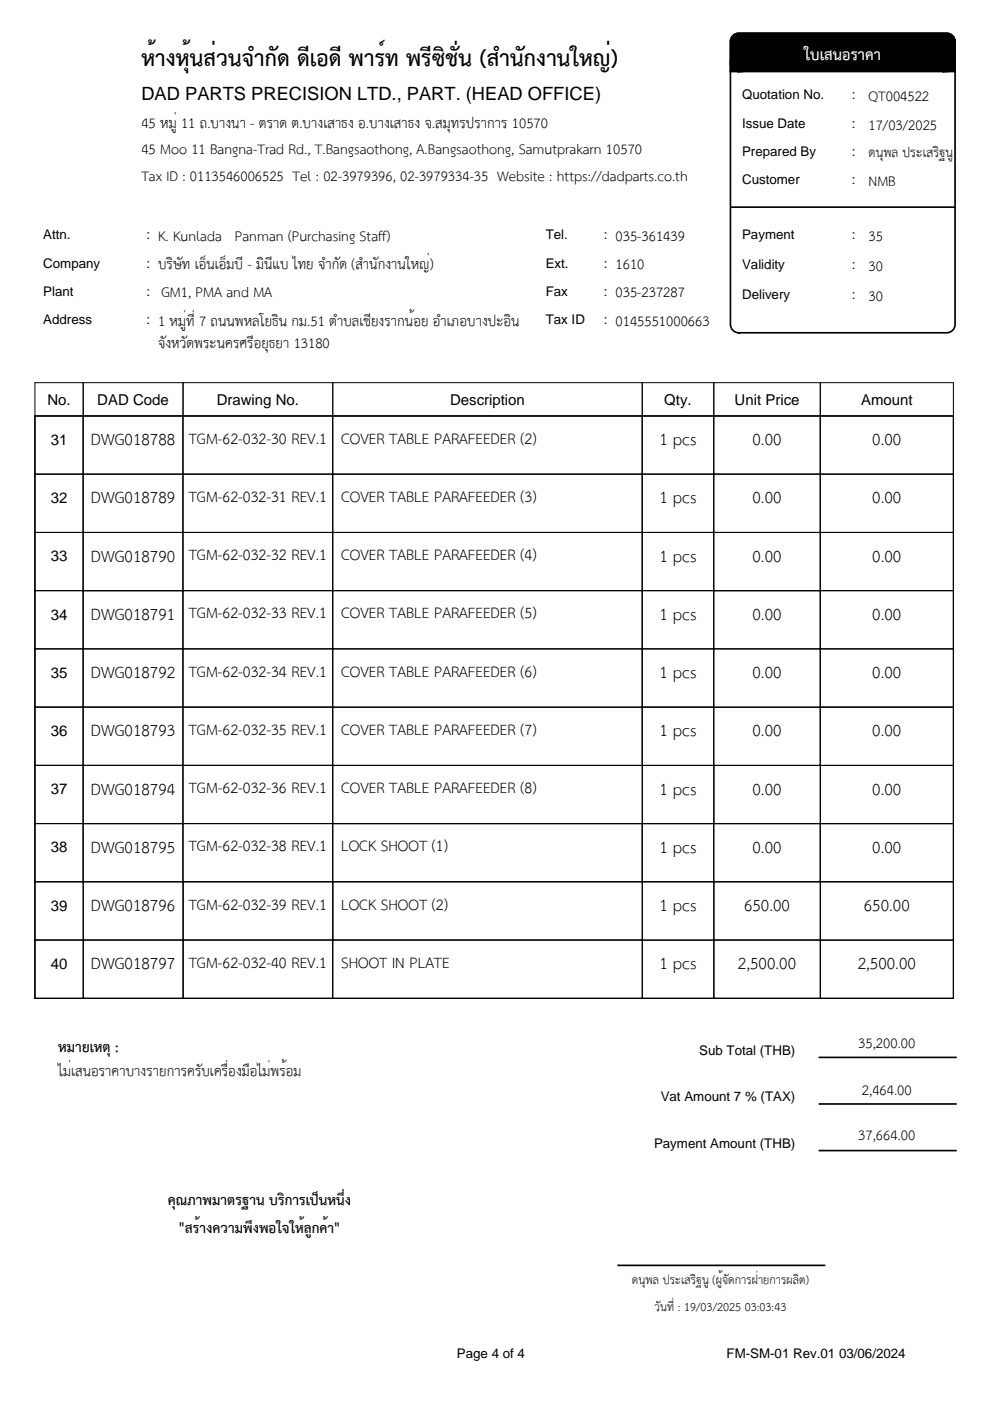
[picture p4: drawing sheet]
<svg xmlns="http://www.w3.org/2000/svg" width="210mm" height="297mm" viewBox="0 0 210 297" stroke-linecap="round" stroke-linejoin="round" font-family="sans-serif">
<path d="M7.4 88.2h10.2v12.3h-10.2z" fill="none" stroke="#000" stroke-width=".21"/>
<path d="M17.6 88.2h21.2v12.3h-21.2z" fill="#fff"/>
<path d="M17.6 88.2h21.2v12.3h-21.2z" fill="none" stroke="#000" stroke-width=".21"/>
<path d="M38.8 88.2h31.8v12.3h-31.8z" fill="#fff"/>
<path d="M38.8 88.2h31.8v12.3h-31.8z" fill="none" stroke="#000" stroke-width=".21"/>
<path d="M70.6 88.2h65.6v12.3h-65.6z" fill="#fff"/>
<path d="M70.6 88.2h65.6v12.3h-65.6z" fill="none" stroke="#000" stroke-width=".21"/>
<path d="M136.2 88.2h15.1v12.3h-15.1z" fill="#fff"/>
<path d="M136.2 88.2h15.1v12.3h-15.1z" fill="none" stroke="#000" stroke-width=".21"/>
<path d="M151.3 88.2h22.6v12.3h-22.6z" fill="#fff"/>
<path d="M151.3 88.2h22.6v12.3h-22.6z" fill="none" stroke="#000" stroke-width=".21"/>
<path d="M173.9 88.2h28.2v12.3h-28.2z" fill="#fff"/>
<path d="M173.9 88.2h28.2v12.3h-28.2z" fill="none" stroke="#000" stroke-width=".21"/>
<path d="M7.4 100.5h10.2v12.4h-10.2z" fill="#fff"/>
<path d="M7.4 100.5h10.2v12.4h-10.2z" fill="none" stroke="#000" stroke-width=".21"/>
<path d="M17.6 100.5h21.2v12.4h-21.2z" fill="#fff"/>
<path d="M17.6 100.5h21.2v12.4h-21.2z" fill="none" stroke="#000" stroke-width=".21"/>
<path d="M38.8 100.5h31.8v12.4h-31.8z" fill="#fff"/>
<path d="M38.8 100.5h31.8v12.4h-31.8z" fill="none" stroke="#000" stroke-width=".21"/>
<path d="M70.6 100.5h65.6v12.4h-65.6z" fill="#fff"/>
<path d="M70.6 100.5h65.6v12.4h-65.6z" fill="none" stroke="#000" stroke-width=".21"/>
<path d="M136.2 100.5h15.1v12.4h-15.1z" fill="#fff"/>
<path d="M136.2 100.5h15.1v12.4h-15.1z" fill="none" stroke="#000" stroke-width=".21"/>
<path d="M151.3 100.5h22.6v12.4h-22.6z" fill="#fff"/>
<path d="M151.3 100.5h22.6v12.4h-22.6z" fill="none" stroke="#000" stroke-width=".21"/>
<path d="M173.9 100.5h28.2v12.4h-28.2z" fill="#fff"/>
<path d="M173.9 100.5h28.2v12.4h-28.2z" fill="none" stroke="#000" stroke-width=".21"/>
<path d="M7.4 112.9h10.2v12.3h-10.2z" fill="#fff"/>
<path d="M7.4 112.9h10.2v12.3h-10.2z" fill="none" stroke="#000" stroke-width=".21"/>
<path d="M7.4 125.2h10.2v12.4h-10.2z" fill="#fff"/>
<path d="M7.4 125.2h10.2v12.4h-10.2z" fill="none" stroke="#000" stroke-width=".21"/>
<path d="M17.6 125.2h21.2v12.4h-21.2z" fill="#fff"/>
<path d="M17.6 125.2h21.2v12.4h-21.2z" fill="none" stroke="#000" stroke-width=".21"/>
<path d="M17.6 112.9h21.2v12.3h-21.2z" fill="#fff"/>
<path d="M17.6 112.9h21.2v12.3h-21.2z" fill="none" stroke="#000" stroke-width=".21"/>
<path d="M38.8 112.9h31.8v12.3h-31.8z" fill="#fff"/>
<path d="M38.8 112.9h31.8v12.3h-31.8z" fill="none" stroke="#000" stroke-width=".21"/>
<path d="M38.8 125.2h31.8v12.4h-31.8z" fill="#fff"/>
<path d="M38.8 125.2h31.8v12.4h-31.8z" fill="none" stroke="#000" stroke-width=".21"/>
<path d="M70.6 112.9h65.6v12.3h-65.6z" fill="#fff"/>
<path d="M70.6 112.9h65.6v12.3h-65.6z" fill="none" stroke="#000" stroke-width=".21"/>
<path d="M70.6 125.2h65.6v12.4h-65.6z" fill="#fff"/>
<path d="M70.6 125.2h65.6v12.4h-65.6z" fill="none" stroke="#000" stroke-width=".21"/>
<path d="M136.2 112.9h15.1v12.3h-15.1z" fill="#fff"/>
<path d="M136.2 112.9h15.1v12.3h-15.1z" fill="none" stroke="#000" stroke-width=".21"/>
<path d="M136.2 125.2h15.1v12.4h-15.1z" fill="#fff"/>
<path d="M136.2 125.2h15.1v12.4h-15.1z" fill="none" stroke="#000" stroke-width=".21"/>
<path d="M151.3 125.2h22.6v12.4h-22.6z" fill="#fff"/>
<path d="M151.3 125.2h22.6v12.4h-22.6z" fill="none" stroke="#000" stroke-width=".21"/>
<path d="M151.3 112.9h22.6v12.3h-22.6z" fill="#fff"/>
<path d="M151.3 112.9h22.6v12.3h-22.6z" fill="none" stroke="#000" stroke-width=".21"/>
<path d="M173.9 112.9h28.2v12.3h-28.2z" fill="#fff"/>
<path d="M173.9 112.9h28.2v12.3h-28.2z" fill="none" stroke="#000" stroke-width=".21"/>
<path d="M173.9 125.2h28.2v12.4h-28.2z" fill="#fff"/>
<path d="M173.9 125.2h28.2v12.4h-28.2z" fill="none" stroke="#000" stroke-width=".21"/>
<path d="M7.4 137.6h10.2v12.3h-10.2z" fill="#fff"/>
<path d="M7.4 137.6h10.2v12.3h-10.2z" fill="none" stroke="#000" stroke-width=".21"/>
<path d="M7.4 149.9h10.2v12.4h-10.2z" fill="#fff"/>
<path d="M7.4 149.9h10.2v12.4h-10.2z" fill="none" stroke="#000" stroke-width=".21"/>
<path d="M7.4 162.3h10.2v12.3h-10.2z" fill="#fff"/>
<path d="M7.4 162.3h10.2v12.3h-10.2z" fill="none" stroke="#000" stroke-width=".21"/>
<path d="M7.4 174.6h10.2v12.4h-10.2z" fill="#fff"/>
<path d="M7.4 174.6h10.2v12.4h-10.2z" fill="none" stroke="#000" stroke-width=".21"/>
<path d="M17.6 174.6h21.2v12.4h-21.2z" fill="#fff"/>
<path d="M17.6 174.6h21.2v12.4h-21.2z" fill="none" stroke="#000" stroke-width=".21"/>
<path d="M17.6 137.6h21.2v12.3h-21.2z" fill="#fff"/>
<path d="M17.6 137.6h21.2v12.3h-21.2z" fill="none" stroke="#000" stroke-width=".21"/>
<path d="M17.6 149.9h21.2v12.4h-21.2z" fill="#fff"/>
<path d="M17.6 149.9h21.2v12.4h-21.2z" fill="none" stroke="#000" stroke-width=".21"/>
<path d="M17.6 162.3h21.2v12.3h-21.2z" fill="#fff"/>
<path d="M17.6 162.3h21.2v12.3h-21.2z" fill="none" stroke="#000" stroke-width=".21"/>
<path d="M38.8 137.6h31.8v12.3h-31.8z" fill="#fff"/>
<path d="M38.8 137.6h31.8v12.3h-31.8z" fill="none" stroke="#000" stroke-width=".21"/>
<path d="M38.8 149.9h31.8v12.4h-31.8z" fill="#fff"/>
<path d="M38.8 149.9h31.8v12.4h-31.8z" fill="none" stroke="#000" stroke-width=".21"/>
<path d="M38.8 162.3h31.8v12.3h-31.8z" fill="#fff"/>
<path d="M38.8 162.3h31.8v12.3h-31.8z" fill="none" stroke="#000" stroke-width=".21"/>
<path d="M38.8 174.6h31.8v12.4h-31.8z" fill="#fff"/>
<path d="M38.8 174.6h31.8v12.4h-31.8z" fill="none" stroke="#000" stroke-width=".21"/>
<path d="M70.6 174.6h65.6v12.4h-65.6z" fill="#fff"/>
<path d="M70.6 174.6h65.6v12.4h-65.6z" fill="none" stroke="#000" stroke-width=".21"/>
<path d="M136.2 174.6h15.1v12.4h-15.1z" fill="#fff"/>
<path d="M136.2 174.6h15.1v12.4h-15.1z" fill="none" stroke="#000" stroke-width=".21"/>
<path d="M151.3 174.6h22.6v12.4h-22.6z" fill="#fff"/>
<path d="M151.3 174.6h22.6v12.4h-22.6z" fill="none" stroke="#000" stroke-width=".21"/>
<path d="M173.9 174.6h28.2v12.4h-28.2z" fill="#fff"/>
<path d="M173.9 174.6h28.2v12.4h-28.2z" fill="none" stroke="#000" stroke-width=".21"/>
<path d="M173.9 162.3h28.2v12.3h-28.2z" fill="#fff"/>
<path d="M173.9 162.3h28.2v12.3h-28.2z" fill="none" stroke="#000" stroke-width=".21"/>
<path d="M151.3 162.3h22.6v12.3h-22.6z" fill="#fff"/>
<path d="M151.3 162.3h22.6v12.3h-22.6z" fill="none" stroke="#000" stroke-width=".21"/>
<path d="M136.2 162.3h15.1v12.3h-15.1z" fill="#fff"/>
<path d="M136.2 162.3h15.1v12.3h-15.1z" fill="none" stroke="#000" stroke-width=".21"/>
<path d="M70.6 162.3h65.6v12.3h-65.6z" fill="#fff"/>
<path d="M70.6 162.3h65.6v12.3h-65.6z" fill="none" stroke="#000" stroke-width=".21"/>
<path d="M70.6 149.9h65.6v12.4h-65.6z" fill="#fff"/>
<path d="M70.6 149.9h65.6v12.4h-65.6z" fill="none" stroke="#000" stroke-width=".21"/>
<path d="M70.6 137.6h65.6v12.3h-65.6z" fill="#fff"/>
<path d="M70.6 137.6h65.6v12.3h-65.6z" fill="none" stroke="#000" stroke-width=".21"/>
<path d="M136.2 137.6h15.1v12.3h-15.1z" fill="#fff"/>
<path d="M136.2 137.6h15.1v12.3h-15.1z" fill="none" stroke="#000" stroke-width=".21"/>
<path d="M136.2 149.9h15.1v12.4h-15.1z" fill="#fff"/>
<path d="M136.2 149.9h15.1v12.4h-15.1z" fill="none" stroke="#000" stroke-width=".21"/>
<path d="M151.3 149.9h22.6v12.4h-22.6z" fill="#fff"/>
<path d="M151.3 149.9h22.6v12.4h-22.6z" fill="none" stroke="#000" stroke-width=".21"/>
<path d="M151.3 137.6h22.6v12.3h-22.6z" fill="#fff"/>
<path d="M151.3 137.6h22.6v12.3h-22.6z" fill="none" stroke="#000" stroke-width=".21"/>
<path d="M173.9 137.6h28.2v12.3h-28.2z" fill="#fff"/>
<path d="M173.9 137.6h28.2v12.3h-28.2z" fill="none" stroke="#000" stroke-width=".21"/>
<path d="M173.9 149.9h28.2v12.4h-28.2z" fill="#fff"/>
<path d="M173.9 149.9h28.2v12.4h-28.2z" fill="none" stroke="#000" stroke-width=".21"/>
<path d="M173.9 199.3h28.2v12.4h-28.2z" fill="#fff"/>
<path d="M173.9 199.3h28.2v12.4h-28.2z" fill="none" stroke="#000" stroke-width=".21"/>
<path d="M173.9 187h28.2v12.3h-28.2z" fill="#fff"/>
<path d="M173.9 187h28.2v12.3h-28.2z" fill="none" stroke="#000" stroke-width=".21"/>
<path d="M151.3 187h22.6v12.3h-22.6z" fill="#fff"/>
<path d="M151.3 187h22.6v12.3h-22.6z" fill="none" stroke="#000" stroke-width=".21"/>
<path d="M151.3 199.3h22.6v12.4h-22.6z" fill="#fff"/>
<path d="M151.3 199.3h22.6v12.4h-22.6z" fill="none" stroke="#000" stroke-width=".21"/>
<path d="M136.2 199.3h15.1v12.4h-15.1z" fill="#fff"/>
<path d="M136.2 199.3h15.1v12.4h-15.1z" fill="none" stroke="#000" stroke-width=".21"/>
<path d="M136.2 187h15.1v12.3h-15.1z" fill="#fff"/>
<path d="M136.2 187h15.1v12.3h-15.1z" fill="none" stroke="#000" stroke-width=".21"/>
<path d="M70.6 187h65.6v12.3h-65.6z" fill="#fff"/>
<path d="M70.6 187h65.6v12.3h-65.6z" fill="none" stroke="#000" stroke-width=".21"/>
<path d="M38.8 187h31.8v12.3h-31.8z" fill="#fff"/>
<path d="M38.8 187h31.8v12.3h-31.8z" fill="none" stroke="#000" stroke-width=".21"/>
<path d="M38.8 199.3h31.8v12.4h-31.8z" fill="#fff"/>
<path d="M38.8 199.3h31.8v12.4h-31.8z" fill="none" stroke="#000" stroke-width=".21"/>
<path d="M70.6 199.3h65.6v12.4h-65.6z" fill="#fff"/>
<path d="M70.6 199.3h65.6v12.4h-65.6z" fill="none" stroke="#000" stroke-width=".21"/>
<path d="M17.6 187h21.2v12.3h-21.2z" fill="#fff"/>
<path d="M17.6 187h21.2v12.3h-21.2z" fill="none" stroke="#000" stroke-width=".21"/>
<path d="M17.6 199.3h21.2v12.4h-21.2z" fill="#fff"/>
<path d="M17.6 199.3h21.2v12.4h-21.2z" fill="none" stroke="#000" stroke-width=".21"/>
<path d="M7.4 187h10.2v12.3h-10.2z" fill="#fff"/>
<path d="M7.4 187h10.2v12.3h-10.2z" fill="none" stroke="#000" stroke-width=".21"/>
<path d="M7.4 199.3h10.2v12.4h-10.2z" fill="#fff"/>
<path d="M7.3 88.2h194.9M7.4 88.1v123.7M202.1 88.1v123.7M7.4 199.3h10.2v12.4h-10.2zM7.3 211.7h194.9" fill="none" stroke="#000" stroke-width=".21"/>
<path d="M155.4 7.6l.8-.5h.4h44.1a1.76 1.76 0 0 1 1.8 1.7v60a1.76 1.76 0 0 1-1.8 1.8h-44.1a1.76 1.76 0 0 1-1.7-1.8v-60v-.4z" fill="#fff"/>
<path d="M155.4 7.6l.8-.5h.4h44.1a1.76 1.76 0 0 1 1.8 1.7v60a1.76 1.76 0 0 1-1.8 1.8h-44.1a1.76 1.76 0 0 1-1.7-1.8v-60v-.4zM154.9 43.9h47.6" fill="none" stroke="#000" stroke-width=".35"/>
<path d="M155.4 7.6l.8-.5h.4h44.1a1.76 1.76 0 0 1 1.8 1.7v4.6a1.76 1.76 0 0 1-1.8 1.8h-44.1a1.76 1.76 0 0 1-1.7-1.8v-4.6v-.4z" fill="#030000"/>
<path d="M155.4 7.6l.8-.5h.4h44.1a1.76 1.76 0 0 1 1.8 1.7v4.6a1.76 1.76 0 0 1-1.8 1.8h-44.1a1.76 1.76 0 0 1-1.7-1.8v-4.6v-.4z" fill="none" stroke="#000" stroke-width=".35"/>
<path d="M154.9 12.7h2.4v2.5h-2.4z" fill="#030000"/>
<path d="M154.9 12.7h2.4v2.5h-2.4z" fill="none" stroke="#000" stroke-width=".35"/>
<path d="M200 12.7h2.5v2.5h-2.5z" fill="#030000"/>
<path d="M200 12.7h2.5v2.5h-2.5zM173.6 224.2h29.2M173.6 234.1h29.2M173.6 243.9h29.2M130.9 268.3h44.1" fill="none" stroke="#000" stroke-width=".35"/>
<g fill="none" stroke="#000" stroke-width=".21">
<path d="M7.3 81.1h194.9M7.3 88.2h194.9M7.4 81.1v130.7M17.6 81.1v130.7M38.8 81.1v130.7M70.6 81.1v130.7M136.2 81.1v130.7M151.3 81.1v130.7M173.9 81.1v130.7M202.1 81.1v130.7M7.3 100.5h194.9M7.3 112.9h194.9"/>
<path d="M7.3 125.2h194.9M7.3 137.6h194.9M7.3 149.9h194.9M7.3 162.3h194.9M7.3 174.6h194.9M7.3 187h194.9M7.3 199.3h194.9M7.3 211.7h194.9"/>
</g>
<text font-size="6.7" x="30" y="14">ห้างหุ้นส่วนจำกัด ดีเอดี พาร์ท พรีซิชั่น (สำนักงานใหญ่)</text>
<g font-size="4.9">
<text x="19.3" y="94.4">DWG018788</text>
<text x="139.8" y="94.4">1 pcs</text>
<text x="159.5" y="94.4">0.00</text>
<text x="184.9" y="94.4">0.00</text>
<text x="19.3" y="106.7">DWG018789</text>
<text x="139.8" y="106.7">1 pcs</text>
<text x="159.5" y="106.7">0.00</text>
<text x="184.9" y="106.7">0.00</text>
<text x="19.3" y="119.1">DWG018790</text>
<text x="139.8" y="119.1">1 pcs</text>
<text x="159.5" y="119.1">0.00</text>
<text x="184.9" y="119.1">0.00</text>
<text x="19.3" y="131.4">DWG018791</text>
<text x="139.8" y="131.4">1 pcs</text>
<text x="159.5" y="131.4">0.00</text>
<text x="184.9" y="131.4">0.00</text>
<text x="19.3" y="143.8">DWG018792</text>
<text x="139.8" y="143.8">1 pcs</text>
<text x="159.5" y="143.8">0.00</text>
<text x="184.9" y="143.8">0.00</text>
<text x="19.3" y="156.1">DWG018793</text>
<text x="139.8" y="156.1">1 pcs</text>
<text x="159.5" y="156.1">0.00</text>
<text x="184.9" y="156.1">0.00</text>
<text x="19.3" y="168.5">DWG018794</text>
<text x="139.8" y="168.5">1 pcs</text>
<text x="159.5" y="168.5">0.00</text>
<text x="184.9" y="168.5">0.00</text>
<text x="19.3" y="180.8">DWG018795</text>
<text x="139.8" y="180.8">1 pcs</text>
<text x="159.5" y="180.8">0.00</text>
<text x="184.9" y="180.8">0.00</text>
<text x="19.3" y="193.2">DWG018796</text>
<text x="139.8" y="193.2">1 pcs</text>
<text x="157.8" y="193.2">650.00</text>
<text x="183.2" y="193.2">650.00</text>
<text x="19.3" y="205.5">DWG018797</text>
<text x="139.8" y="205.5">1 pcs</text>
<text x="156.5" y="205.5">2,500.00</text>
<text x="181.9" y="205.5">2,500.00</text>
</g>
<text font-size="4.6" fill="#fff" x="170.5" y="12.6">ใบเสนอราคา</text>
<g font-size="4.6">
<text x="40" y="94.1">TGM-62-032-30 REV.1</text>
<text x="72.3" y="94.1">COVER TABLE PARAFEEDER (2)</text>
<text x="40" y="106.4">TGM-62-032-31 REV.1</text>
<text x="72.3" y="106.4">COVER TABLE PARAFEEDER (3)</text>
<text x="40" y="118.8">TGM-62-032-32 REV.1</text>
<text x="72.3" y="118.8">COVER TABLE PARAFEEDER (4)</text>
<text x="40" y="131.1">TGM-62-032-33 REV.1</text>
<text x="72.3" y="131.1">COVER TABLE PARAFEEDER (5)</text>
<text x="40" y="143.4">TGM-62-032-34 REV.1</text>
<text x="72.3" y="143.4">COVER TABLE PARAFEEDER (6)</text>
<text x="40" y="155.8">TGM-62-032-35 REV.1</text>
<text x="72.3" y="155.8">COVER TABLE PARAFEEDER (7)</text>
<text x="40" y="168.1">TGM-62-032-36 REV.1</text>
<text x="72.3" y="168.1">COVER TABLE PARAFEEDER (8)</text>
<text x="40" y="180.5">TGM-62-032-38 REV.1</text>
<text x="72.3" y="180.5">LOCK SHOOT (1)</text>
<text x="40" y="192.8">TGM-62-032-39 REV.1</text>
<text x="72.3" y="192.8">LOCK SHOOT (2)</text>
<text x="40" y="205.2">TGM-62-032-40 REV.1</text>
<text x="72.3" y="205.2">SHOOT IN PLATE</text>
</g>
<g font-size="4.2">
<text x="184.1" y="21.5">QT004522</text>
<text x="30" y="27.1">45 หมู่ 11 ถ.บางนา - ตราด ต.บางเสาธง อ.บางเสาธง จ.สมุทรปราการ 10570</text>
<text x="184.1" y="27.5">17/03/2025</text>
<text x="30" y="32.7">45 Moo 11 Bangna-Trad Rd., T.Bangsaothong, A.Bangsaothong, Samutprakarn 10570</text>
<text x="30" y="38.4">Tax ID : 0113546006525 Tel : 02-3979396, 02-3979334-35 Website : https://dadparts.co.th</text>
<text x="184.1" y="39.5">NMB</text>
<text x="33.5" y="51.1">K. Kunlada Panman (Purchasing Staff)</text>
<text x="130.5" y="51.1">035-361439</text>
<text x="184.1" y="51.1">35</text>
<text x="33.5" y="57.1">บริษัท เอ็นเอ็มบี - มินีแบ ไทย จำกัด (สำนักงานใหญ่)</text>
<text x="130.5" y="57.1">1610</text>
<text x="184.1" y="57.5">30</text>
<text x="34.2" y="63.1">GM1, PMA and MA</text>
<text x="130.5" y="63.1">035-237287</text>
<text x="184.1" y="63.8">30</text>
<text x="33.5" y="69">1 หมู่ที่ 7 ถนนพหลโยธิน กม.51 ตำบลเชียงรากน้อย อำเภอบางปะอิน</text>
<text x="130.5" y="69">0145551000663</text>
<text x="33.5" y="73.8">จังหวัดพระนครศรีอยุธยา 13180</text>
<text x="12.3" y="222.9">หมายเหตุ :</text>
<text x="182" y="222.2">35,200.00</text>
<text x="12.3" y="228.2">ไม่เสนอราคาบางรายการครับเครื่องมือไม่พร้อม</text>
<text x="182.7" y="232.1">2,464.00</text>
<text x="182" y="241.6">37,664.00</text>
<text x="35.6" y="255.4">คุณภาพมาตรฐาน บริการเป็นหนึ่ง</text>
<text x="38" y="261.4">&quot;สร้างความพึงพอใจให้ลูกค้า&quot;</text>
</g>
<g font-size="3.9">
<text x="30" y="21.3">DAD PARTS PRECISION LTD., PART. (HEAD OFFICE)</text>
<text x="184.1" y="33.4">ดนุพล ประเสริฐนู</text>
</g>
<g font-size="3.5">
<text x="134" y="272.3">ดนุพล ประเสริฐนู (ผู้จัดการฝ่ายการผลิต)</text>
<text x="138.8" y="277.9">วันที่ : 19/03/2025 03:03:43</text>
</g>
<g font-size="3.2">
<text x="10.1" y="85.8">No.</text>
<text x="20.6" y="85.8">DAD Code</text>
<text x="45.9" y="85.8">Drawing No.</text>
<text x="95.4" y="85.8">Description</text>
<text x="140.8" y="85.8">Qty.</text>
<text x="155.8" y="85.8">Unit Price</text>
<text x="182.6" y="85.8">Amount</text>
<text x="10.8" y="94.3">31</text>
<text x="10.8" y="106.7">32</text>
<text x="10.8" y="119">33</text>
<text x="10.8" y="131.4">34</text>
<text x="10.8" y="143.7">35</text>
<text x="10.8" y="156.1">36</text>
<text x="10.8" y="168.4">37</text>
<text x="10.8" y="180.7">38</text>
<text x="10.8" y="193.1">39</text>
<text x="10.8" y="205.4">40</text>
</g>
<g font-size="2.8">
<text x="157.3" y="21.1">Quotation No.</text>
<text x="180.6" y="21.1">:</text>
<text x="157.3" y="27.1">Issue Date</text>
<text x="180.6" y="27.1">:</text>
<text x="157.3" y="33.1">Prepared By</text>
<text x="180.6" y="33.1">:</text>
<text x="157.3" y="39.1">Customer</text>
<text x="180.6" y="39.1">:</text>
<text x="9.2" y="50.7">Attn.</text>
<text x="31" y="50.7">:</text>
<text x="115.7" y="50.7">Tel.</text>
<text x="128.1" y="50.7">:</text>
<text x="157.3" y="50.7">Payment</text>
<text x="180.6" y="50.7">:</text>
<text x="9.2" y="56.7">Company</text>
<text x="31" y="56.7">:</text>
<text x="115.7" y="56.7">Ext.</text>
<text x="128.1" y="56.7">:</text>
<text x="157.3" y="57.1">Validity</text>
<text x="180.6" y="57.1">:</text>
<text x="9.2" y="62.7">Plant</text>
<text x="31" y="62.7">:</text>
<text x="115.7" y="62.7">Fax</text>
<text x="128.1" y="62.7">:</text>
<text x="157.3" y="63.4">Delivery</text>
<text x="180.6" y="63.4">:</text>
<text x="9.2" y="68.7">Address</text>
<text x="31" y="68.7">:</text>
<text x="115.7" y="68.7">Tax ID</text>
<text x="128.1" y="68.7">:</text>
<text x="148.2" y="223.6">Sub Total (THB)</text>
<text x="140.1" y="233.5">Vat Amount 7 % (TAX)</text>
<text x="138.7" y="243.3">Payment Amount (THB)</text>
<text x="96.9" y="288">Page 4 of 4</text>
<text x="154.1" y="288">FM-SM-01 Rev.01 03/06/2024</text>
</g>
</svg>
